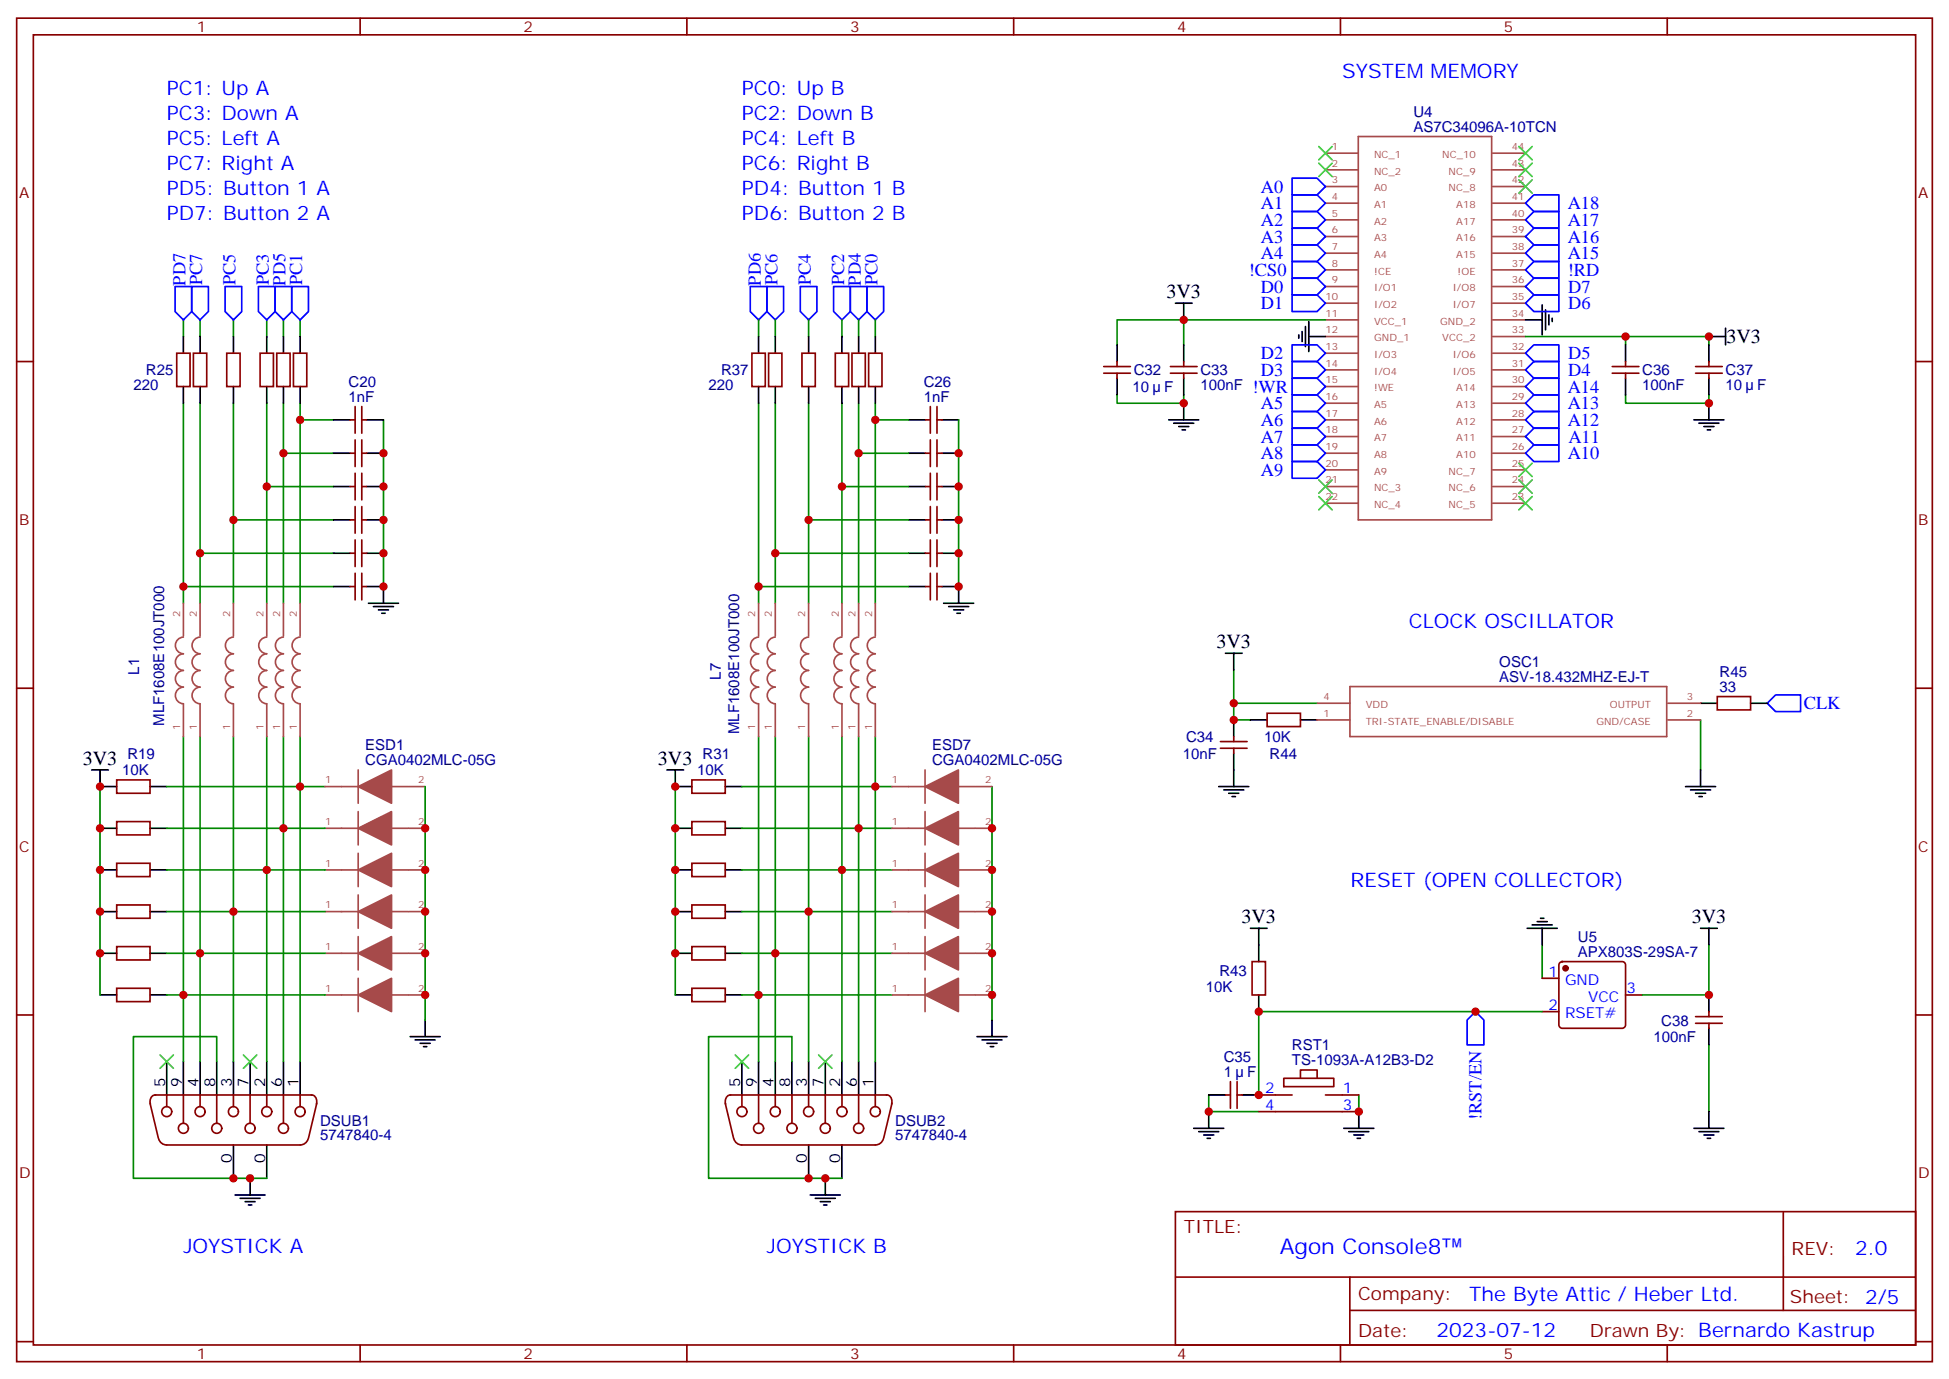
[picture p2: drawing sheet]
<svg xmlns="http://www.w3.org/2000/svg" width="412mm" height="292mm" viewBox="0 0 412 292" stroke-linecap="round" stroke-linejoin="round" font-family="sans-serif">
<g fill="none" stroke="#870000" stroke-width=".35">
<path d="M3.5 3.8h405.4v284.4h-405.4zM7.1 7.4h398.2v277.3h-398.2zM76.2 3.8v3.6M145.3 3.8v3.6M214.5 3.8v3.6M283.6 3.8v3.6M352.8 3.8v3.6M3.5 76.5h3.6M37.4 74.8h2.8v7h-2.8zM40.9 74.8h2.8v7h-2.8zM48 74.8h2.8v7h-2.8zM55 74.8h2.9v7h-2.9z"/>
<path d="M58.6 74.8h2.8v7h-2.8zM62.1 74.8h2.8v7h-2.8zM159.1 74.8h2.8v7h-2.8zM162.6 74.8h2.9v7h-2.9zM169.7 74.8h2.8v7h-2.8zM176.7 74.8h2.9v7h-2.9zM180.3 74.8h2.8v7h-2.8zM183.8 74.8h2.8v7h-2.8zM233.5 79h5.7M233.5 77.6h5.7M236.4 76.5v1.1M236.4 79v1"/>
<path d="M247.6 79h5.7M247.6 77.6h5.7M250.5 76.5v1.1M250.5 79v1M341.1 79h5.7M341.1 77.6h5.7M344 76.5v1.1M344 79v1M358.8 79h5.6M358.8 77.6h5.6M361.6 76.5v1.1M361.6 79v1"/>
<path d="M405.3 76.5h3.6M74.1 88.9h1M74.1 95.9h1M75.1 86v5.7M75.1 93.1v5.6M76.6 88.9h1M76.6 95.9h1M76.6 86v5.7M76.6 93.1v5.6M195.8 88.9h1M195.8 95.9h1M196.8 86v5.7"/>
<path d="M196.8 93.1v5.6M198.3 86v5.7M198.3 93.1v5.6M198.3 88.9h1M198.3 95.9h1M74.1 103h1M74.1 110h1M74.1 117.1h1M75.1 100.2v5.6M75.1 107.2v5.7M75.1 114.3v5.6M76.6 103h1"/>
<path d="M76.6 110h1M76.6 117.1h1M76.6 100.2v5.6M76.6 107.2v5.7M76.6 114.3v5.6M195.8 103h1M195.8 110h1M195.8 117.1h1M196.8 100.2v5.6M196.8 107.2v5.7M196.8 114.3v5.6M198.3 100.2v5.6"/>
<path d="M198.3 107.2v5.7M198.3 114.3v5.6M198.3 103h1M198.3 110h1M198.3 117.1h1M74.1 124.1h1M75.1 121.3v5.7M76.6 124.1h1M76.6 121.3v5.7M195.8 124.1h1M196.8 121.3v5.7M198.3 121.3v5.7"/>
<path d="M198.3 124.1h1M3.5 145.7h3.6M258.2 157h5.7M258.2 158.4h5.7M261.1 155.9v1.1M261.1 158.4v1M268.1 151h7.1v2.8h-7.1zM363.4 147.4h7v2.8h-7zM405.3 145.7h3.6M24.7 165.1h7v2.8h-7zM24.7 173.9h7v2.8h-7zM146.4 165.1h7.1v2.8h-7.1z"/>
<path d="M146.4 173.9h7.1v2.8h-7.1zM24.7 182.7h7v2.8h-7zM24.7 191.5h7v2.8h-7zM146.4 182.7h7.1v2.8h-7.1zM146.4 191.5h7.1v2.8h-7.1zM3.5 214.8h3.6M24.7 200.3h7v2.9h-7zM24.7 209.2h7v2.8h-7zM146.4 200.3h7.1v2.9h-7.1zM146.4 209.2h7.1v2.8h-7.1zM264.9 203.5h2.9v7.1h-2.9zM326.3 207h3.5"/>
<path d="M326.3 214.1h3.5M330.1 203.7l.5-.2h12.7a.71 .71 0 0 1 .7 .7v12.7a.76 .76 0 0 1-.7 .7h-12.7a.76 .76 0 0 1-.8-.7v-12.7zM344 210.6h3.5M358.8 216.6h5.6M358.8 215.2h5.6M361.6 214.1v1.1M361.6 216.6v1M405.3 214.8h3.6M31.7 233.5l1.8 7.4M32.8 231.7h33.2M32.9 231.7a1.41 1.41 0 0 0-1.1 2M35.3 231.7v2.5"/>
<path d="M38.8 231.7v6M42.3 231.7v2.5M45.9 231.7v6M49.4 231.7v2.5M52.9 231.7v6M56.4 231.7v2.5M60 231.7v6M63.5 231.7v2.5M65.8 231.8a1.31 1.31 0 0 1 1.2 1.9M67 233.5l-1.7 7.4M153.5 233.5l1.7 7.4M154.5 231.7h33.2"/>
<path d="M154.6 231.7a1.41 1.41 0 0 0-1.1 2M157 231.7v2.5M160.5 231.7v6M164 231.7v2.5M167.6 231.7v6M171.1 231.7v2.5M174.6 231.7v6M178.2 231.7v2.5M181.7 231.7v6M185.2 231.7v2.5M187.6 231.8a1.31 1.31 0 0 1 1.1 1.9M188.7 233.5l-1.7 7.4"/>
<path d="M259.3 231.7h1M260.3 228.9v5.7M261.8 231.7h1M261.8 228.9v5.7M266.3 235.3h21.2M266.3 231.7h7.1M271.6 228.2h10.6v1.8h-10.6zM275.2 228.2v-1.8h3.5v1.8M280.5 231.7h7M33.6 241a1.77 1.77 0 0 0 1.7 1.3h28.2a1.77 1.77 0 0 0 1.7-1.3M155.3 241a1.77 1.77 0 0 0 1.7 1.3h28.2a1.77 1.77 0 0 0 1.7-1.3M248.7 256.4h156.6v28.3h-156.6z"/>
<path d="M377.3 256.5v20.8M248.7 270.3h156.5M285.6 277.3h119.6M285.6 270.3v14.1M3.5 284h3.6M76.2 284.7v3.5M145.3 284.7v3.5M214.5 284.7v3.5M283.6 284.7v3.5M352.8 284.7v3.5M405.3 284h3.6"/>
<circle cx="35.3" cy="235.3" r="1.06"/>
<circle cx="38.8" cy="238.8" r="1.06"/>
<circle cx="42.3" cy="235.3" r="1.06"/>
<circle cx="45.9" cy="238.8" r="1.06"/>
<circle cx="49.4" cy="235.3" r="1.06"/>
<circle cx="52.9" cy="238.8" r="1.06"/>
<circle cx="56.4" cy="235.3" r="1.06"/>
<circle cx="60" cy="238.8" r="1.06"/>
<circle cx="63.5" cy="235.3" r="1.06"/>
<circle cx="157" cy="235.3" r="1.06"/>
<circle cx="160.5" cy="238.8" r="1.06"/>
<circle cx="164" cy="235.3" r="1.06"/>
<circle cx="167.6" cy="238.8" r="1.06"/>
<circle cx="171.1" cy="235.3" r="1.06"/>
<circle cx="174.6" cy="238.8" r="1.06"/>
<circle cx="178.2" cy="235.3" r="1.06"/>
<circle cx="181.7" cy="238.8" r="1.06"/>
<circle cx="185.2" cy="235.3" r="1.06"/>
</g>
<g fill="none" stroke="#008700" stroke-width=".35">
<path d="M38.8 67.7v3.5M42.3 67.7v3.5M49.4 67.7v3.5M56.4 67.7v3.5M60 67.7v3.5M63.5 67.7v3.5M160.5 67.7v3.5M164 67.7v3.5M171.1 67.7v3.5M178.2 67.7v3.5M181.7 67.7v3.5M185.2 67.7v3.5"/>
<path d="M250.5 67.7h-14.1v5.3M280.5 67.7h-30v5.3M322.8 71.2h21.2M344 73v-1.8h17.6v1.8M38.8 85.3v42.4M42.3 85.3v42.4M49.4 85.3v42.4M56.4 85.3v42.4M60 95.9h10.6M60 85.3v42.4M63.5 88.9h7.1M63.5 85.3v42.4"/>
<path d="M81.1 88.9v35.2M160.5 85.3v42.4M164 85.3v42.4M171.1 85.3v42.4M178.2 85.3v42.4M181.7 85.3v42.4M181.7 95.9h10.6M185.2 85.3v42.4M185.2 88.9h7.1M202.8 88.9v35.2M236.4 83.6v1.7h14.1v-1.7M344 83.6v1.7h17.6v-1.7"/>
<path d="M42.3 117.1h28.3M49.4 110h21.2M56.4 103h14.2M164 117.1h28.3M171.1 110h21.2M178.2 103h14.1M38.8 124.1h31.8M160.5 124.1h31.8M38.8 155.9v54.7h30M42.3 155.9v45.9h26.5M49.4 155.9v37h19.4M56.4 155.9v28.2h12.4"/>
<path d="M60 155.9v19.4h8.8M63.5 155.9v10.6h5.3M160.5 155.9v68.8M164 155.9v68.8M171.1 155.9v37h17.6M178.2 155.9v28.2h10.5M181.7 155.9v19.4h7M185.2 155.9v10.6h3.5M261.1 141.8v10.6h3.5M261.1 148.8h17.6M359.8 152.4v10.5M21.2 166.5v44.1"/>
<path d="M35.3 175.3h24.7v49.4M35.3 166.5h28.2v58.2M90 166.5v49.4M142.9 166.5v44.1M157 175.3h24.7v49.4M157 166.5h28.2v58.2M209.9 166.5v49.4M35.3 192.9h14.1v31.8M35.3 184.1h21.1v40.6M157 192.9h14.1v31.8M157 184.1h21.2v40.6M326.3 200v7"/>
<path d="M361.6 200v10.6h-14.1M35.3 210.6h3.5v14.1M35.3 201.8h7v22.9M157 201.8h31.7M157 210.6h31.7M326.3 214.1h-60v17.6M45.9 224.7v-5.3h-17.7v30h28.2M167.6 224.7v-5.3h-17.7v30h28.3M255.8 231.7v3.6h10.5M287.5 231.7v3.6M361.6 221.2v14.1"/>
</g>
<g fill="none" stroke="#000" stroke-width=".35">
<path d="M38.8 71.2v3.6M42.3 71.2v3.6M49.4 71.2v3.6M56.4 71.2v3.6M60 71.2v3.6M63.5 71.2v3.6M160.5 71.2v3.6M164 71.2v3.6M171.1 71.2v3.6M178.2 71.2v3.6M181.7 71.2v3.6M185.2 71.2v3.6"/>
<path d="M236.4 73v3.5M248.7 64.2h3.5M250.5 64.2v3.5M250.5 73v3.5M274.8 70.9v.7M275.5 70.2v2.1M276.2 69.1v4.2M276.9 71.2h3.6M276.9 68.1v6.3M322.8 67.7h3.5M326.3 64.5v6.4M327 65.6v4.2"/>
<path d="M327.7 66.6v2.2M328.4 67.3v.8M344 73v3.5M361.6 71.2h3.5M361.6 73v3.5M365.1 69.5v3.5M38.8 81.8v3.5M42.3 81.8v3.5M49.4 81.8v3.5M56.4 81.8v3.5M60 81.8v3.5M63.5 81.8v3.5"/>
<path d="M70.6 88.9h3.5M70.6 95.9h3.5M77.6 88.9h3.5M77.6 95.9h3.5M160.5 81.8v3.5M164 81.8v3.5M171.1 81.8v3.5M178.2 81.8v3.5M181.7 81.8v3.5M185.2 81.8v3.5M192.3 88.9h3.5M192.3 95.9h3.5"/>
<path d="M199.3 88.9h3.5M199.3 95.9h3.5M236.4 80v3.6M247.3 88.9h6.3M248.4 89.6h4.2M249.4 90.3h2.1M250.1 91h.7M250.5 80v3.6M250.5 85.3v3.6M344 80v3.6M358.4 88.9h6.4M359.5 89.6h4.2"/>
<path d="M360.5 90.3h2.2M361.2 91h.7M361.6 80v3.6M361.6 85.3v3.6M70.6 103h3.5M70.6 110h3.5M70.6 117.1h3.5M77.6 103h3.5M77.6 110h3.5M77.6 117.1h3.5M192.3 103h3.5M192.3 110h3.5"/>
<path d="M192.3 117.1h3.5M199.3 103h3.5M199.3 110h3.5M199.3 117.1h3.5M70.6 124.1h3.5M77.6 124.1h3.5v3.6M78 127.7h6.3M79 128.4h4.3M80.1 129.1h2.1M80.8 129.8h.7M192.3 124.1h3.5M199.3 124.1h3.5v3.6"/>
<path d="M199.7 127.7h6.3M200.7 128.4h4.3M201.8 129.1h2.1M202.5 129.8h.7M259.3 138.3h3.5M261.1 138.3v3.5M261.1 152.4v3.5M261.1 159.4v7.1M264.6 152.4h3.5M275.2 152.4h3.5M359.8 148.8h3.6M370.4 148.8h3.5"/>
<path d="M19.4 162.9h3.5M21.2 162.9v3.6h3.5M21.2 175.3h3.5M31.7 166.5h3.6M31.7 175.3h3.6M141.1 162.9h3.5M142.9 162.9v3.6h3.5M142.9 175.3h3.5M153.5 166.5h3.5M153.5 175.3h3.5M257.9 166.5h6.3M258.9 167.2h4.3"/>
<path d="M260 167.9h2.1M260.7 168.6h.7M356.7 166.5h6.3M357.7 167.2h4.2M358.8 167.9h2.1M359.5 168.6h.7M359.8 162.9v3.6M21.2 184.1h3.5M21.2 192.9h3.5M31.7 184.1h3.6M31.7 192.9h3.6M142.9 184.1h3.5"/>
<path d="M142.9 192.9h3.5M153.5 184.1h3.5M153.5 192.9h3.5M264.6 196.5h3.5M266.3 196.5v7M323.1 196.5h6.4M324.2 195.8h4.2M325.3 195.1h2.1M326 194.3h.7M326.3 196.5v3.5M359.8 196.5h3.6M361.6 196.5v3.5"/>
<path d="M21.2 201.8h3.5M21.2 210.6h3.5M31.7 201.8h3.6M31.7 210.6h3.6M86.8 219.4h6.3M90 215.9v3.5M142.9 201.8h3.5M142.9 210.6h3.5M153.5 201.8h3.5M153.5 210.6h3.5M206.7 219.4h6.4M209.9 215.9v3.5"/>
<path d="M266.3 210.6v3.5M361.6 210.6v3.5M361.6 217.6v3.6M35.3 224.7v7M38.8 224.7v7M42.3 224.7v7M45.9 224.7v7M49.4 224.7v7M52.9 224.7v7M56.4 224.7v7M60 224.7v7M63.5 224.7v7"/>
<path d="M87.8 220.1h4.3M88.9 220.8h2.1M89.6 221.5h.7M157 224.7v7M160.5 224.7v7M164 224.7v7M167.6 224.7v7M171.1 224.7v7M174.6 224.7v7M178.2 224.7v7M181.7 224.7v7M185.2 224.7v7"/>
<path d="M207.8 220.1h4.2M208.8 220.8h2.2M209.5 221.5h.8M252.6 238.8h6.3M253.6 239.5h4.3M255.8 235.3v3.5M255.8 231.7h3.5M262.8 231.7h3.5M284.3 238.8h6.4M285.4 239.5h4.2M287.5 235.3v3.5M358.4 238.8h6.4"/>
<path d="M359.5 239.5h4.2M361.6 235.3v3.5M49.4 242.3v7.1M49.7 252.9h6.4M50.8 253.6h4.2M51.9 254.3h2.1M52.6 255h.7M52.9 249.4v3.5M56.4 242.3v7.1M171.1 242.3v7.1M171.4 252.9h6.4M172.5 253.6h4.2"/>
<path d="M173.6 254.3h2.1M174.3 255h.7M174.6 249.4v3.5M178.2 242.3v7.1M254.7 240.2h2.1M255.4 240.9h.7M286.5 240.2h2.1M287.2 240.9h.7M360.5 240.2h2.2M361.2 240.9h.7"/>
</g>
<g fill="none" stroke="#a64a4a" stroke-width=".35">
<path d="M280.5 32.4h6.9M280.5 35.9h6.9M280.5 39.5h6.9M287.4 28.9h28.2v81.1h-28.2zM315.8 32.4h7M315.8 35.9h7M315.8 39.5h7M280.5 43h6.9M280.5 46.5h6.9M280.5 50.1h6.9M280.5 53.6h6.9M280.5 57.1h6.9"/>
<path d="M315.8 43h7M315.8 46.5h7M315.8 50.1h7M315.8 53.6h7M315.8 57.1h7M280.5 60.6h6.9M280.5 64.2h6.9M280.5 67.7h6.9M280.5 71.2h6.9M280.5 74.8h6.9M280.5 78.3h6.9M315.8 60.6h7"/>
<path d="M315.8 64.2h7M315.8 67.7h7M315.8 71.2h7M315.8 74.8h7M315.8 78.3h7M280.5 81.8h6.9M280.5 85.3h6.9M280.5 88.9h6.9M280.5 92.4h6.9M280.5 95.9h6.9M280.5 99.4h6.9M315.8 81.8h7"/>
<path d="M315.8 85.3h7M315.8 88.9h7M315.8 92.4h7M315.8 95.9h7M315.8 99.4h7M280.5 103h6.9M280.5 106.5h6.9M315.8 103h7M315.8 106.5h7M38.8 134.8a1.77 1.77 0 0 0-1.7 1.8 1.77 1.77 0 0 0 1.7 1.8 1.77 1.77 0 0 0-1.7 1.7 1.77 1.77 0 0 0 1.7 1.8 1.77 1.77 0 0 0-1.7 1.8 1.77 1.77 0 0 0 1.7 1.7 1.76 1.76 0 0 0-1.7 1.8 1.76 1.76 0 0 0 1.7 1.7v7M38.8 127.7v6.9M42.3 134.8a1.77 1.77 0 0 0-1.7 1.8 1.77 1.77 0 0 0 1.7 1.8 1.77 1.77 0 0 0-1.7 1.7 1.77 1.77 0 0 0 1.7 1.8 1.77 1.77 0 0 0-1.7 1.8 1.77 1.77 0 0 0 1.7 1.7 1.76 1.76 0 0 0-1.7 1.8 1.76 1.76 0 0 0 1.7 1.7v7"/>
<path d="M42.3 127.7v6.9M49.4 134.8a1.77 1.77 0 0 0-1.7 1.8 1.77 1.77 0 0 0 1.7 1.8 1.77 1.77 0 0 0-1.7 1.7 1.77 1.77 0 0 0 1.7 1.8 1.77 1.77 0 0 0-1.7 1.8 1.77 1.77 0 0 0 1.7 1.7 1.76 1.76 0 0 0-1.7 1.8 1.76 1.76 0 0 0 1.7 1.7v7M49.4 127.7v6.9M56.4 134.8a1.77 1.77 0 0 0-1.7 1.8 1.77 1.77 0 0 0 1.7 1.8 1.77 1.77 0 0 0-1.7 1.7 1.77 1.77 0 0 0 1.7 1.8 1.77 1.77 0 0 0-1.7 1.8 1.77 1.77 0 0 0 1.7 1.7 1.76 1.76 0 0 0-1.7 1.8 1.76 1.76 0 0 0 1.7 1.7v7M56.4 127.7v6.9M60 134.8a1.77 1.77 0 0 0-1.7 1.8 1.77 1.77 0 0 0 1.7 1.8 1.77 1.77 0 0 0-1.7 1.7 1.77 1.77 0 0 0 1.7 1.8 1.77 1.77 0 0 0-1.7 1.8 1.77 1.77 0 0 0 1.7 1.7 1.76 1.76 0 0 0-1.7 1.8 1.76 1.76 0 0 0 1.7 1.7v7M60 127.7v6.9M63.5 134.8a1.77 1.77 0 0 0-1.7 1.8 1.77 1.77 0 0 0 1.7 1.8 1.77 1.77 0 0 0-1.7 1.7 1.77 1.77 0 0 0 1.7 1.8 1.77 1.77 0 0 0-1.7 1.8 1.77 1.77 0 0 0 1.7 1.7 1.76 1.76 0 0 0-1.7 1.8 1.76 1.76 0 0 0 1.7 1.7v7M63.5 127.7v6.9M160.5 134.8a1.77 1.77 0 0 0-1.7 1.8 1.77 1.77 0 0 0 1.7 1.8 1.77 1.77 0 0 0-1.7 1.7 1.77 1.77 0 0 0 1.7 1.8 1.77 1.77 0 0 0-1.7 1.8 1.77 1.77 0 0 0 1.7 1.7 1.76 1.76 0 0 0-1.7 1.8 1.76 1.76 0 0 0 1.7 1.7v7M160.5 127.7v6.9M164 134.8a1.77 1.77 0 0 0-1.7 1.8 1.77 1.77 0 0 0 1.7 1.8 1.77 1.77 0 0 0-1.7 1.7 1.77 1.77 0 0 0 1.7 1.8 1.77 1.77 0 0 0-1.7 1.8 1.77 1.77 0 0 0 1.7 1.7 1.76 1.76 0 0 0-1.7 1.8 1.76 1.76 0 0 0 1.7 1.7v7"/>
<path d="M164 127.7v6.9M171.1 134.8a1.77 1.77 0 0 0-1.7 1.8 1.77 1.77 0 0 0 1.7 1.8 1.77 1.77 0 0 0-1.7 1.7 1.77 1.77 0 0 0 1.7 1.8 1.77 1.77 0 0 0-1.7 1.8 1.77 1.77 0 0 0 1.7 1.7 1.76 1.76 0 0 0-1.7 1.8 1.76 1.76 0 0 0 1.7 1.7v7M171.1 127.7v6.9M178.2 134.8a1.77 1.77 0 0 0-1.7 1.8 1.77 1.77 0 0 0 1.7 1.8 1.77 1.77 0 0 0-1.7 1.7 1.77 1.77 0 0 0 1.7 1.8 1.77 1.77 0 0 0-1.7 1.8 1.77 1.77 0 0 0 1.7 1.7 1.76 1.76 0 0 0-1.7 1.8 1.76 1.76 0 0 0 1.7 1.7v7M178.2 127.7v6.9M181.7 134.8a1.77 1.77 0 0 0-1.7 1.8 1.77 1.77 0 0 0 1.7 1.8 1.77 1.77 0 0 0-1.7 1.7 1.77 1.77 0 0 0 1.7 1.8 1.77 1.77 0 0 0-1.7 1.8 1.77 1.77 0 0 0 1.7 1.7 1.76 1.76 0 0 0-1.7 1.8 1.76 1.76 0 0 0 1.7 1.7v7M181.7 127.7v6.9M185.2 134.8a1.77 1.77 0 0 0-1.7 1.8 1.77 1.77 0 0 0 1.7 1.8 1.77 1.77 0 0 0-1.7 1.7 1.77 1.77 0 0 0 1.7 1.8 1.77 1.77 0 0 0-1.7 1.8 1.77 1.77 0 0 0 1.7 1.7 1.76 1.76 0 0 0-1.7 1.8 1.76 1.76 0 0 0 1.7 1.7v7M185.2 127.7v6.9M278.7 152.4h6.9M278.7 148.8h6.9M285.6 145.3h67.1v10.6h-67.1z"/>
<path d="M352.9 152.4h6.9M352.9 148.8h6.9M68.8 166.5h7M68.8 175.3h7M75.8 162.9v7.1M75.8 171.8v7M82.8 166.5h3.6M82.8 175.3h3.6M86.5 166.5h3.5M86.5 175.3h3.5M188.7 166.5h7M188.7 175.3h7"/>
<path d="M195.7 162.9v7.1M195.7 171.8v7M202.8 166.5h3.5M202.8 175.3h3.5M206.4 166.5h3.5M206.4 175.3h3.5M68.8 184.1h7M68.8 192.9h7M75.8 180.6v7M75.8 189.4v7.1M75.8 198.2v7.1M82.8 184.1h3.6"/>
<path d="M82.8 192.9h3.6M86.5 184.1h3.5M86.5 192.9h3.5M188.7 184.1h7M188.7 192.9h7M195.7 180.6v7M195.7 189.4v7.1M195.7 198.2v7.1M202.8 184.1h3.5M202.8 192.9h3.5M206.4 184.1h3.5M206.4 192.9h3.5"/>
<path d="M68.8 201.8h7M68.8 210.6h7M75.8 207v7.1M82.8 201.8h3.6M82.8 210.6h3.6M86.5 201.8h3.5M86.5 210.6h3.5M188.7 201.8h7M188.7 210.6h7M195.7 207v7.1M202.8 201.8h3.5M202.8 210.6h3.5"/>
<path d="M206.4 201.8h3.5M206.4 210.6h3.5"/>
</g>
<g fill="none" stroke="#00f" stroke-width=".35">
<path d="M273.4 37.7h5.3l1.8 1.8-1.8 1.7h-5.3zM273.4 41.2h5.3l1.8 1.8-1.8 1.8h-5.3zM273.4 44.8h5.3l1.8 1.7-1.8 1.8h-5.3zM273.4 48.3h5.3l1.8 1.8-1.8 1.7h-5.3zM273.4 51.8h5.3l1.8 1.8-1.8 1.8h-5.3zM273.4 58.9h5.3l1.8 1.7-1.8 1.8h-5.3zM273.4 55.4h5.3l1.8 1.7-1.8 1.8h-5.3zM322.8 53.6l1.8-1.8h5.2v3.6h-5.2zM322.8 50.1l1.8-1.8h5.2v3.5h-5.2zM322.8 46.5l1.8-1.7h5.2v3.5h-5.2zM322.8 43l1.8-1.8h5.2v3.6h-5.2zM322.8 57.1l1.8-1.7h5.2v3.5h-5.2z"/>
<path d="M37 60.6h3.6v5.3l-1.8 1.8-1.8-1.8zM40.6 60.6h3.5v5.3l-1.8 1.8-1.7-1.8zM47.6 60.6h3.6v5.3l-1.8 1.8-1.8-1.8zM54.7 60.6h3.5v5.3l-1.8 1.8-1.7-1.8zM58.2 60.6h3.5v5.3l-1.7 1.8-1.8-1.8zM61.7 60.6h3.6v5.3l-1.8 1.8-1.8-1.8zM158.7 60.6h3.6v5.3l-1.8 1.8-1.8-1.8zM162.3 60.6h3.5v5.3l-1.8 1.8-1.7-1.8zM169.3 60.6h3.6v5.3l-1.8 1.8-1.8-1.8zM176.4 60.6h3.5v5.3l-1.7 1.8-1.8-1.8zM179.9 60.6h3.5v5.3l-1.7 1.8-1.8-1.8zM183.4 60.6h3.6v5.3l-1.8 1.8-1.8-1.8z"/>
<path d="M273.4 62.4h5.3l1.8 1.8-1.8 1.7h-5.3zM273.4 73h5.3l1.8 1.8-1.8 1.7h-5.3zM273.4 76.5h5.3l1.8 1.8-1.8 1.7h-5.3zM322.8 78.3l1.8-1.8h5.2v3.5h-5.2zM322.8 74.8l1.8-1.8h5.2v3.5h-5.2zM322.8 64.2l1.8-1.8h5.2v3.5h-5.2zM322.8 60.6l1.8-1.7h5.2v3.5h-5.2zM273.4 83.6h5.3l1.8 1.7-1.8 1.8h-5.3zM273.4 87.1h5.3l1.8 1.8-1.8 1.7h-5.3zM273.4 90.6h5.3l1.8 1.8-1.8 1.8h-5.3zM273.4 94.2h5.3l1.8 1.7-1.8 1.8h-5.3zM273.4 97.7h5.3l1.8 1.7-1.8 1.8h-5.3z"/>
<path d="M273.4 80h5.3l1.8 1.8-1.8 1.8h-5.3zM322.8 95.9l1.8-1.7h5.2v3.5h-5.2zM322.8 92.4l1.8-1.8h5.2v3.6h-5.2zM322.8 88.9l1.8-1.8h5.2v3.5h-5.2zM322.8 85.3l1.8-1.7h5.2v3.5h-5.2zM322.8 81.8l1.8-1.8h5.2v3.6h-5.2zM373.9 148.8l1.8-1.7h5.3v3.5h-5.3zM312.2 214.1l1.8 1.8v5.3h-3.6v-5.3z"/>
</g>
<g fill="none" stroke="#3c3" stroke-width=".35">
<path d="M279 31l2.9 2.8M279 34.5l2.9 2.9M281.9 31l-2.9 2.8M281.9 34.5l-2.9 2.9M321.4 31l2.8 2.8M321.4 34.5l2.8 2.9M321.4 38.1l2.8 2.8M324.2 31l-2.8 2.8M324.2 34.5l-2.8 2.9M324.2 38.1l-2.8 2.8M321.4 98l2.8 2.9M324.2 98l-2.8 2.9"/>
<path d="M279 101.6l2.9 2.8M279 105.1l2.9 2.8M281.9 101.6l-2.9 2.8M281.9 105.1l-2.9 2.8M321.4 105.1l2.8 2.8M321.4 101.6l2.8 2.8M324.2 105.1l-2.8 2.8M324.2 101.6l-2.8 2.8M33.9 223.3l2.8 2.8M36.7 223.3l-2.8 2.8M51.5 223.3l2.8 2.8M54.3 223.3l-2.8 2.8"/>
<path d="M155.6 223.3l2.8 2.8M158.4 223.3l-2.8 2.8M173.2 223.3l2.8 2.8M176 223.3l-2.8 2.8"/>
</g>
<circle cx="331.3" cy="204.9" r=".53" fill="#870000" stroke="#870000" stroke-width=".35"/>
<g fill="#a64a4a" stroke="#a64a4a" stroke-width=".35">
<path d="M75.8 166.5l7-3.6v7.1z"/>
<path d="M75.8 175.3l7-3.5v7z"/>
<path d="M75.8 184.1l7-3.5v7z"/>
<path d="M75.8 192.9l7-3.5v7.1z"/>
<path d="M75.8 201.8l7-3.6v7.1z"/>
<path d="M75.8 210.6l7-3.6v7.1z"/>
<path d="M195.7 210.6l7.1-3.6v7.1z"/>
<path d="M195.7 201.8l7.1-3.6v7.1z"/>
<path d="M195.7 192.9l7.1-3.5v7.1z"/>
<path d="M195.7 184.1l7.1-3.5v7z"/>
<path d="M195.7 175.3l7.1-3.5v7z"/>
<path d="M195.7 166.5l7.1-3.6v7.1z"/>
</g>
<g fill="#c00">
<circle cx="261.1" cy="148.8" r=".88"/>
<circle cx="261.1" cy="152.4" r=".88"/>
<circle cx="287.5" cy="235.3" r=".88"/>
<circle cx="255.8" cy="235.3" r=".88"/>
<circle cx="266.3" cy="214.1" r=".88"/>
<circle cx="250.5" cy="85.3" r=".88"/>
<circle cx="361.6" cy="85.3" r=".88"/>
<circle cx="361.6" cy="71.2" r=".88"/>
<circle cx="344" cy="71.2" r=".88"/>
<circle cx="250.5" cy="67.7" r=".88"/>
<circle cx="312.2" cy="214.1" r=".88"/>
<circle cx="361.6" cy="210.6" r=".88"/>
<circle cx="52.9" cy="249.4" r=".88"/>
<circle cx="174.6" cy="249.4" r=".88"/>
<circle cx="49.4" cy="249.4" r=".88"/>
<circle cx="171.1" cy="249.4" r=".88"/>
<circle cx="171.1" cy="192.9" r=".88"/>
<circle cx="178.2" cy="184.1" r=".88"/>
<circle cx="181.7" cy="175.3" r=".88"/>
<circle cx="185.2" cy="166.5" r=".88"/>
<circle cx="142.9" cy="166.5" r=".88"/>
<circle cx="164" cy="201.8" r=".88"/>
<circle cx="202.8" cy="95.9" r=".88"/>
<circle cx="202.8" cy="103" r=".88"/>
<circle cx="202.8" cy="110" r=".88"/>
<circle cx="202.8" cy="117.1" r=".88"/>
<circle cx="202.8" cy="124.1" r=".88"/>
<circle cx="160.5" cy="124.1" r=".88"/>
<circle cx="164" cy="117.1" r=".88"/>
<circle cx="171.1" cy="110" r=".88"/>
<circle cx="178.2" cy="103" r=".88"/>
<circle cx="181.7" cy="95.9" r=".88"/>
<circle cx="185.2" cy="88.9" r=".88"/>
<circle cx="21.2" cy="166.5" r=".88"/>
<circle cx="38.8" cy="210.6" r=".88"/>
<circle cx="42.3" cy="201.8" r=".88"/>
<circle cx="49.4" cy="192.9" r=".88"/>
<circle cx="63.5" cy="166.5" r=".88"/>
<circle cx="63.5" cy="88.9" r=".88"/>
<circle cx="60" cy="95.9" r=".88"/>
<circle cx="56.4" cy="103" r=".88"/>
<circle cx="49.4" cy="110" r=".88"/>
<circle cx="42.3" cy="117.1" r=".88"/>
<circle cx="38.8" cy="124.1" r=".88"/>
<circle cx="81.1" cy="124.1" r=".88"/>
<circle cx="81.1" cy="117.1" r=".88"/>
<circle cx="81.1" cy="110" r=".88"/>
<circle cx="81.1" cy="103" r=".88"/>
<circle cx="81.1" cy="95.9" r=".88"/>
<circle cx="56.4" cy="184.1" r=".88"/>
<circle cx="90" cy="175.3" r=".88"/>
<circle cx="90" cy="184.1" r=".88"/>
<circle cx="90" cy="192.9" r=".88"/>
<circle cx="90" cy="201.8" r=".88"/>
<circle cx="90" cy="210.6" r=".88"/>
<circle cx="21.2" cy="175.3" r=".88"/>
<circle cx="60" cy="175.3" r=".88"/>
<circle cx="21.2" cy="184.1" r=".88"/>
<circle cx="21.2" cy="192.9" r=".88"/>
<circle cx="21.2" cy="201.8" r=".88"/>
<circle cx="160.5" cy="210.6" r=".88"/>
<circle cx="142.9" cy="201.8" r=".88"/>
<circle cx="142.9" cy="192.9" r=".88"/>
<circle cx="142.9" cy="184.1" r=".88"/>
<circle cx="142.9" cy="175.3" r=".88"/>
<circle cx="209.9" cy="210.6" r=".88"/>
<circle cx="209.9" cy="201.8" r=".88"/>
<circle cx="209.9" cy="192.9" r=".88"/>
<circle cx="209.9" cy="184.1" r=".88"/>
<circle cx="209.9" cy="175.3" r=".88"/>
<circle cx="266.3" cy="231.7" r=".88"/>
</g>
<text font-size="4.6" fill="#00f" x="270.8" y="265.5">Agon Console8</text>
<g font-size="4.2" fill="#00f">
<text x="284" y="16.5">SYSTEM MEMORY</text>
<text x="35.3" y="20.1">PC1: Up A</text>
<text x="157" y="20.1">PC0: Up B</text>
<text x="35.3" y="25.4">PC3: Down A</text>
<text x="157" y="25.4">PC2: Down B</text>
<text x="35.3" y="35.9">PC7: Right A</text>
<text x="35.3" y="30.7">PC5: Left A</text>
<text x="157" y="30.7">PC4: Left B</text>
<text x="157" y="35.9">PC6: Right B</text>
<text x="35.3" y="41.2">PD5: Button 1 A</text>
<text x="157" y="41.2">PD4: Button 1 B</text>
<text x="35.3" y="46.5">PD7: Button 2 A</text>
<text x="157" y="46.5">PD6: Button 2 B</text>
<text x="298.1" y="133">CLOCK OSCILLATOR</text>
<text x="285.8" y="187.6">RESET (OPEN COLLECTOR)</text>
<text x="38.8" y="265.3">JOYSTICK A</text>
<text x="162.3" y="265.3">JOYSTICK B</text>
<text x="392.5" y="265.7">2.0</text>
<text x="310.9" y="275.3">The Byte Attic / Heber Ltd.</text>
<text x="304" y="283.1">2023-07-12</text>
</g>
<g font-size="4.2">
<text x="246.8" y="63.1">3V3</text>
<text x="365.3" y="72.6">3V3</text>
<text x="257.4" y="137.1">3V3</text>
<text x="17.5" y="161.8">3V3</text>
<text x="139.2" y="161.8">3V3</text>
<text x="262.7" y="195.3">3V3</text>
<text x="357.9" y="195.3">3V3</text>
</g>
<g font-size="3.9" fill="#00f">
<text x="266.8" y="40.8">A0</text>
<text x="266.8" y="44.3">A1</text>
<text x="266.8" y="47.8">A2</text>
<text x="331.7" y="47.8">A17</text>
<text x="331.7" y="44.3">A18</text>
<text x="266.8" y="51.4">A3</text>
<text x="331.7" y="51.4">A16</text>
<text x="264.2" y="58.4">!CS0</text>
<text x="266.8" y="54.9">A4</text>
<text x="331.7" y="54.9">A15</text>
<text x="331.7" y="58.4">!RD</text>
<text x="39.3" y="60.4" transform="rotate(-90 39.3 60.4)">PD7</text>
<text x="42.8" y="60.3" transform="rotate(-90 42.8 60.3)">PC7</text>
<text x="49.9" y="60.4" transform="rotate(-90 49.9 60.4)">PC5</text>
<text x="56.9" y="60.4" transform="rotate(-90 56.9 60.4)">PC3</text>
<text x="60.4" y="60.4" transform="rotate(-90 60.4 60.4)">PD5</text>
<text x="64" y="60.4" transform="rotate(-90 64 60.4)">PC1</text>
<text x="161" y="60.4" transform="rotate(-90 161 60.4)">PD6</text>
<text x="164.5" y="60.3" transform="rotate(-90 164.5 60.3)">PC6</text>
<text x="171.6" y="60.4" transform="rotate(-90 171.6 60.4)">PC4</text>
<text x="178.6" y="60.4" transform="rotate(-90 178.6 60.4)">PC2</text>
<text x="182.1" y="60.4" transform="rotate(-90 182.1 60.4)">PD4</text>
<text x="185.7" y="60.4" transform="rotate(-90 185.7 60.4)">PC0</text>
<text x="266.8" y="61.9">D0</text>
<text x="266.8" y="65.5">D1</text>
<text x="331.8" y="65.5">D6</text>
<text x="331.8" y="61.9">D7</text>
<text x="266.8" y="76">D2</text>
<text x="331.8" y="76">D5</text>
<text x="265" y="83.1">!WR</text>
<text x="266.8" y="79.6">D3</text>
<text x="331.7" y="83.1">A14</text>
<text x="331.8" y="79.6">D4</text>
<text x="266.8" y="86.6">A5</text>
<text x="331.7" y="86.6">A13</text>
<text x="266.8" y="90.2">A6</text>
<text x="266.8" y="93.7">A7</text>
<text x="331.7" y="90.2">A12</text>
<text x="331.9" y="93.7">A11</text>
<text x="266.8" y="97.2">A8</text>
<text x="266.8" y="100.7">A9</text>
<text x="331.7" y="97.2">A10</text>
<text x="381.7" y="150">CLK</text>
<text x="313.5" y="237.1" transform="rotate(-90 313.5 237.1)">!RST/EN</text>
</g>
<g font-size="3.9" fill="#800">
<text x="250.5" y="261">TITLE:</text>
<text x="379.1" y="265.7">REV:</text>
<text x="287.4" y="275.2">Company:</text>
<text x="378.7" y="275.8">Sheet: 2/5</text>
<text x="287.4" y="282.9">Date:</text>
<text x="336.4" y="283">Drawn By: Bernardo Kastrup</text>
</g>
<g font-size="3.2" fill="#800">
<text x="41.6" y="6.8">1</text>
<text x="110.8" y="6.8">2</text>
<text x="179.9" y="6.8">3</text>
<text x="249.1" y="6.8">4</text>
<text x="318.2" y="6.8">5</text>
<text x="4.1" y="41.9">A</text>
<text x="405.9" y="41.9">A</text>
<text x="4.1" y="111.1">B</text>
<text x="405.9" y="111.1">B</text>
<text x="4.1" y="180.2">C</text>
<text x="405.9" y="180.2">C</text>
<text x="4.1" y="249.4">D</text>
<text x="405.9" y="249.4">D</text>
<text x="41.6" y="287.7">1</text>
<text x="110.8" y="287.7">2</text>
<text x="179.9" y="287.7">3</text>
<text x="249.1" y="287.7">4</text>
<text x="318.2" y="287.7">5</text>
</g>
<g font-size="3.2" fill="#000080">
<text x="299.1" y="27.8">AS7C34096A-10TCN</text>
<text x="299.1" y="24.7">U4</text>
<text x="28.2" y="82.6">220</text>
<text x="30.9" y="79.5">R25</text>
<text x="73.7" y="81.9">C20</text>
<text x="149.9" y="82.6">220</text>
<text x="152.6" y="79.5">R37</text>
<text x="195.4" y="81.9">C26</text>
<text x="239.6" y="83">10</text>
<text x="239.9" y="79.5">C32</text>
<text x="246.3" y="83">F</text>
<text x="254" y="82.6">100nF</text>
<text x="254" y="79.5">C33</text>
<text x="347.5" y="82.6">100nF</text>
<text x="347.5" y="79.5">C36</text>
<text x="365.1" y="82.6">10</text>
<text x="365.1" y="79.5">C37</text>
<text x="371.8" y="82.6">F</text>
<text x="73.7" y="85">1nF</text>
<text x="195.4" y="85">1nF</text>
<text x="29.4" y="142.8" transform="rotate(-90 29.4 142.8)">L1</text>
<text x="152.6" y="143.8" transform="rotate(-90 152.6 143.8)">L7</text>
<text x="317.2" y="141.1">OSC1</text>
<text x="363.9" y="143.2">R45</text>
<text x="317.2" y="144.3">ASV-18.432MHZ-EJ-T</text>
<text x="363.9" y="146.4">33</text>
<text x="34.7" y="153.6" transform="rotate(-90 34.7 153.6)">MLF1608E100JT000</text>
<text x="156.4" y="155.4" transform="rotate(-90 156.4 155.4)">MLF1608E100JT000</text>
<text x="27" y="160.6">R19</text>
<text x="77.3" y="161.9">CGA0402MLC-05G</text>
<text x="77.3" y="158.8">ESD1</text>
<text x="148.7" y="160.6">R31</text>
<text x="197.2" y="161.9">CGA0402MLC-05G</text>
<text x="197.2" y="158.8">ESD7</text>
<text x="250.2" y="160.6">10nF</text>
<text x="251" y="157.1">C34</text>
<text x="267.5" y="157.1">10K</text>
<text x="268.6" y="160.6">R44</text>
<text x="25.8" y="164.1">10K</text>
<text x="147.5" y="164.1">10K</text>
<text x="333.9" y="202.5">APX803S-29SA-7</text>
<text x="333.9" y="199.3">U5</text>
<text x="255.1" y="210">10K</text>
<text x="258" y="206.5">R43</text>
<text x="349.9" y="220.6">100nF</text>
<text x="351.5" y="217">C38</text>
<text x="258.9" y="227.9">1</text>
<text x="258.9" y="224.7">C35</text>
<text x="263.9" y="227.9">F</text>
<text x="273.4" y="225.4">TS-1093A-A12B3-D2</text>
<text x="273.4" y="222.3">RST1</text>
<text x="67.7" y="238.2">DSUB1</text>
<text x="189.4" y="238.2">DSUB2</text>
<text x="67.7" y="241.4">5747840-4</text>
<text x="189.4" y="241.4">5747840-4</text>
</g>
<g font-size="3.2" fill="#00f">
<text x="327.7" y="206.7">1</text>
<text x="331.2" y="208.5">GND</text>
<text x="327.7" y="213.7">2</text>
<text x="331.2" y="215.5">RSET#</text>
<text x="336.1" y="212">VCC</text>
<text x="344.1" y="210.2">3</text>
<text x="267.7" y="231.4">2</text>
<text x="284.2" y="231.4">1</text>
<text x="267.7" y="234.9">4</text>
<text x="284.2" y="234.9">3</text>
</g>
<g font-size="3.2">
<text x="34.9" y="230" transform="rotate(-90 34.9 230)">5</text>
<text x="38.5" y="230" transform="rotate(-90 38.5 230)">9</text>
<text x="42" y="230" transform="rotate(-90 42 230)">4</text>
<text x="45.5" y="230" transform="rotate(-90 45.5 230)">8</text>
<text x="49" y="230" transform="rotate(-90 49 230)">3</text>
<text x="52.6" y="230" transform="rotate(-90 52.6 230)">7</text>
<text x="56.1" y="230" transform="rotate(-90 56.1 230)">2</text>
<text x="59.6" y="230" transform="rotate(-90 59.6 230)">6</text>
<text x="63.1" y="230" transform="rotate(-90 63.1 230)">1</text>
<text x="156.6" y="230" transform="rotate(-90 156.6 230)">5</text>
<text x="160.2" y="230" transform="rotate(-90 160.2 230)">9</text>
<text x="163.7" y="230" transform="rotate(-90 163.7 230)">4</text>
<text x="167.2" y="230" transform="rotate(-90 167.2 230)">8</text>
<text x="170.7" y="230" transform="rotate(-90 170.7 230)">3</text>
<text x="174.3" y="230" transform="rotate(-90 174.3 230)">7</text>
<text x="177.8" y="230" transform="rotate(-90 177.8 230)">2</text>
<text x="181.3" y="230" transform="rotate(-90 181.3 230)">6</text>
<text x="184.9" y="230" transform="rotate(-90 184.9 230)">1</text>
<text x="49" y="246.1" transform="rotate(-90 49 246.1)">0</text>
<text x="56.1" y="246.1" transform="rotate(-90 56.1 246.1)">0</text>
<text x="170.7" y="246.1" transform="rotate(-90 170.7 246.1)">0</text>
<text x="177.8" y="246.1" transform="rotate(-90 177.8 246.1)">0</text>
</g>
<g font-size="2.1" fill="#a54b4b">
<text x="281.8" y="31.7">1</text>
<text x="281.8" y="35.3">2</text>
<text x="290.8" y="33.5">NC_1</text>
<text x="305.2" y="33.5">NC_10</text>
<text x="319.9" y="31.7">44</text>
<text x="319.9" y="35.3">43</text>
<text x="281.8" y="38.8">3</text>
<text x="290.8" y="37">NC_2</text>
<text x="290.8" y="40.5">A0</text>
<text x="306.5" y="37">NC_9</text>
<text x="306.5" y="40.5">NC_8</text>
<text x="319.9" y="38.8">42</text>
<text x="281.8" y="42.3">4</text>
<text x="281.8" y="45.8">5</text>
<text x="290.8" y="44">A1</text>
<text x="290.8" y="47.6">A2</text>
<text x="308.1" y="44">A18</text>
<text x="308.1" y="47.6">A17</text>
<text x="319.9" y="42.3">41</text>
<text x="319.9" y="45.8">40</text>
<text x="281.8" y="49.4">6</text>
<text x="281.8" y="52.9">7</text>
<text x="290.8" y="51.1">A3</text>
<text x="308.1" y="51.1">A16</text>
<text x="319.9" y="49.4">39</text>
<text x="319.9" y="52.9">38</text>
<text x="281.8" y="56.4">8</text>
<text x="281.8" y="59.9">9</text>
<text x="290.8" y="54.6">A4</text>
<text x="290.8" y="58.2">!CE</text>
<text x="308.1" y="54.6">A15</text>
<text x="308.4" y="58.2">!OE</text>
<text x="319.9" y="56.4">37</text>
<text x="319.9" y="59.9">36</text>
<text x="280.4" y="63.5">10</text>
<text x="290.8" y="61.7">I/O1</text>
<text x="290.8" y="65.2">I/O2</text>
<text x="307.4" y="61.7">I/O8</text>
<text x="307.4" y="65.2">I/O7</text>
<text x="319.9" y="63.5">35</text>
<text x="280.4" y="67">11</text>
<text x="280.4" y="70.5">12</text>
<text x="290.8" y="68.7">VCC_1</text>
<text x="304.7" y="68.7">GND_2</text>
<text x="319.9" y="67">34</text>
<text x="319.9" y="70.5">33</text>
<text x="280.4" y="74.1">13</text>
<text x="280.4" y="77.6">14</text>
<text x="290.8" y="72.3">GND_1</text>
<text x="290.8" y="75.8">I/O3</text>
<text x="305.2" y="72.3">VCC_2</text>
<text x="307.4" y="75.8">I/O6</text>
<text x="319.9" y="74.1">32</text>
<text x="319.9" y="77.6">31</text>
<text x="280.4" y="81.1">15</text>
<text x="290.8" y="79.3">I/O4</text>
<text x="290.8" y="82.8">!WE</text>
<text x="307.4" y="79.3">I/O5</text>
<text x="308.1" y="82.8">A14</text>
<text x="319.9" y="81.1">30</text>
<text x="280.4" y="84.6">16</text>
<text x="280.4" y="88.2">17</text>
<text x="290.8" y="86.4">A5</text>
<text x="290.8" y="89.9">A6</text>
<text x="308.1" y="86.4">A13</text>
<text x="308.1" y="89.9">A12</text>
<text x="319.9" y="84.6">29</text>
<text x="319.9" y="88.2">28</text>
<text x="280.4" y="91.7">18</text>
<text x="280.4" y="95.2">19</text>
<text x="290.8" y="93.4">A7</text>
<text x="308.1" y="93.4">A11</text>
<text x="319.9" y="91.7">27</text>
<text x="319.9" y="95.2">26</text>
<text x="280.4" y="98.8">20</text>
<text x="290.8" y="97">A8</text>
<text x="290.8" y="100.5">A9</text>
<text x="306.5" y="100.5">NC_7</text>
<text x="308.1" y="97">A10</text>
<text x="319.9" y="98.8">25</text>
<text x="280.4" y="102.3">21</text>
<text x="280.4" y="105.8">22</text>
<text x="290.8" y="104">NC_3</text>
<text x="290.8" y="107.5">NC_4</text>
<text x="306.5" y="104">NC_6</text>
<text x="306.5" y="107.5">NC_5</text>
<text x="319.9" y="102.3">24</text>
<text x="319.9" y="105.8">23</text>
<text x="38.1" y="130.6" transform="rotate(-90 38.1 130.6)">2</text>
<text x="41.6" y="130.6" transform="rotate(-90 41.6 130.6)">2</text>
<text x="48.7" y="130.6" transform="rotate(-90 48.7 130.6)">2</text>
<text x="55.7" y="130.6" transform="rotate(-90 55.7 130.6)">2</text>
<text x="59.3" y="130.6" transform="rotate(-90 59.3 130.6)">2</text>
<text x="62.8" y="130.6" transform="rotate(-90 62.8 130.6)">2</text>
<text x="159.8" y="130.6" transform="rotate(-90 159.8 130.6)">2</text>
<text x="163.3" y="130.6" transform="rotate(-90 163.3 130.6)">2</text>
<text x="170.4" y="130.6" transform="rotate(-90 170.4 130.6)">2</text>
<text x="177.5" y="130.6" transform="rotate(-90 177.5 130.6)">2</text>
<text x="181" y="130.6" transform="rotate(-90 181 130.6)">2</text>
<text x="184.5" y="130.6" transform="rotate(-90 184.5 130.6)">2</text>
<text x="280" y="148.1">4</text>
<text x="289" y="149.9">VDD</text>
<text x="340.7" y="149.9">OUTPUT</text>
<text x="356.9" y="148.1">3</text>
<text x="38.1" y="154.6" transform="rotate(-90 38.1 154.6)">1</text>
<text x="41.6" y="154.6" transform="rotate(-90 41.6 154.6)">1</text>
<text x="48.7" y="154.6" transform="rotate(-90 48.7 154.6)">1</text>
<text x="55.7" y="154.6" transform="rotate(-90 55.7 154.6)">1</text>
<text x="59.3" y="154.6" transform="rotate(-90 59.3 154.6)">1</text>
<text x="62.8" y="154.6" transform="rotate(-90 62.8 154.6)">1</text>
<text x="159.8" y="154.6" transform="rotate(-90 159.8 154.6)">1</text>
<text x="163.3" y="154.6" transform="rotate(-90 163.3 154.6)">1</text>
<text x="170.4" y="154.6" transform="rotate(-90 170.4 154.6)">1</text>
<text x="177.5" y="154.6" transform="rotate(-90 177.5 154.6)">1</text>
<text x="181" y="154.6" transform="rotate(-90 181 154.6)">1</text>
<text x="184.5" y="154.6" transform="rotate(-90 184.5 154.6)">1</text>
<text x="280" y="151.7">1</text>
<text x="289" y="153.4">TRI-STATE_ENABLE/DISABLE</text>
<text x="337.8" y="153.4">GND/CASE</text>
<text x="356.9" y="151.7">2</text>
<text x="68.8" y="165.8">1</text>
<text x="88.5" y="165.8">2</text>
<text x="188.7" y="165.8">1</text>
<text x="208.5" y="165.8">2</text>
<text x="68.8" y="174.6">1</text>
<text x="88.5" y="174.6">2</text>
<text x="188.7" y="174.6">1</text>
<text x="208.5" y="174.6">2</text>
<text x="68.8" y="183.4">1</text>
<text x="88.5" y="183.4">2</text>
<text x="188.7" y="183.4">1</text>
<text x="208.5" y="183.4">2</text>
<text x="68.8" y="192.2">1</text>
<text x="88.5" y="192.2">2</text>
<text x="188.7" y="192.2">1</text>
<text x="208.5" y="192.2">2</text>
<text x="68.8" y="201.1">1</text>
<text x="88.5" y="201.1">2</text>
<text x="188.7" y="201.1">1</text>
<text x="208.5" y="201.1">2</text>
<text x="68.8" y="209.9">1</text>
<text x="88.5" y="209.9">2</text>
<text x="188.7" y="209.9">1</text>
<text x="208.5" y="209.9">2</text>
</g>
</svg>
